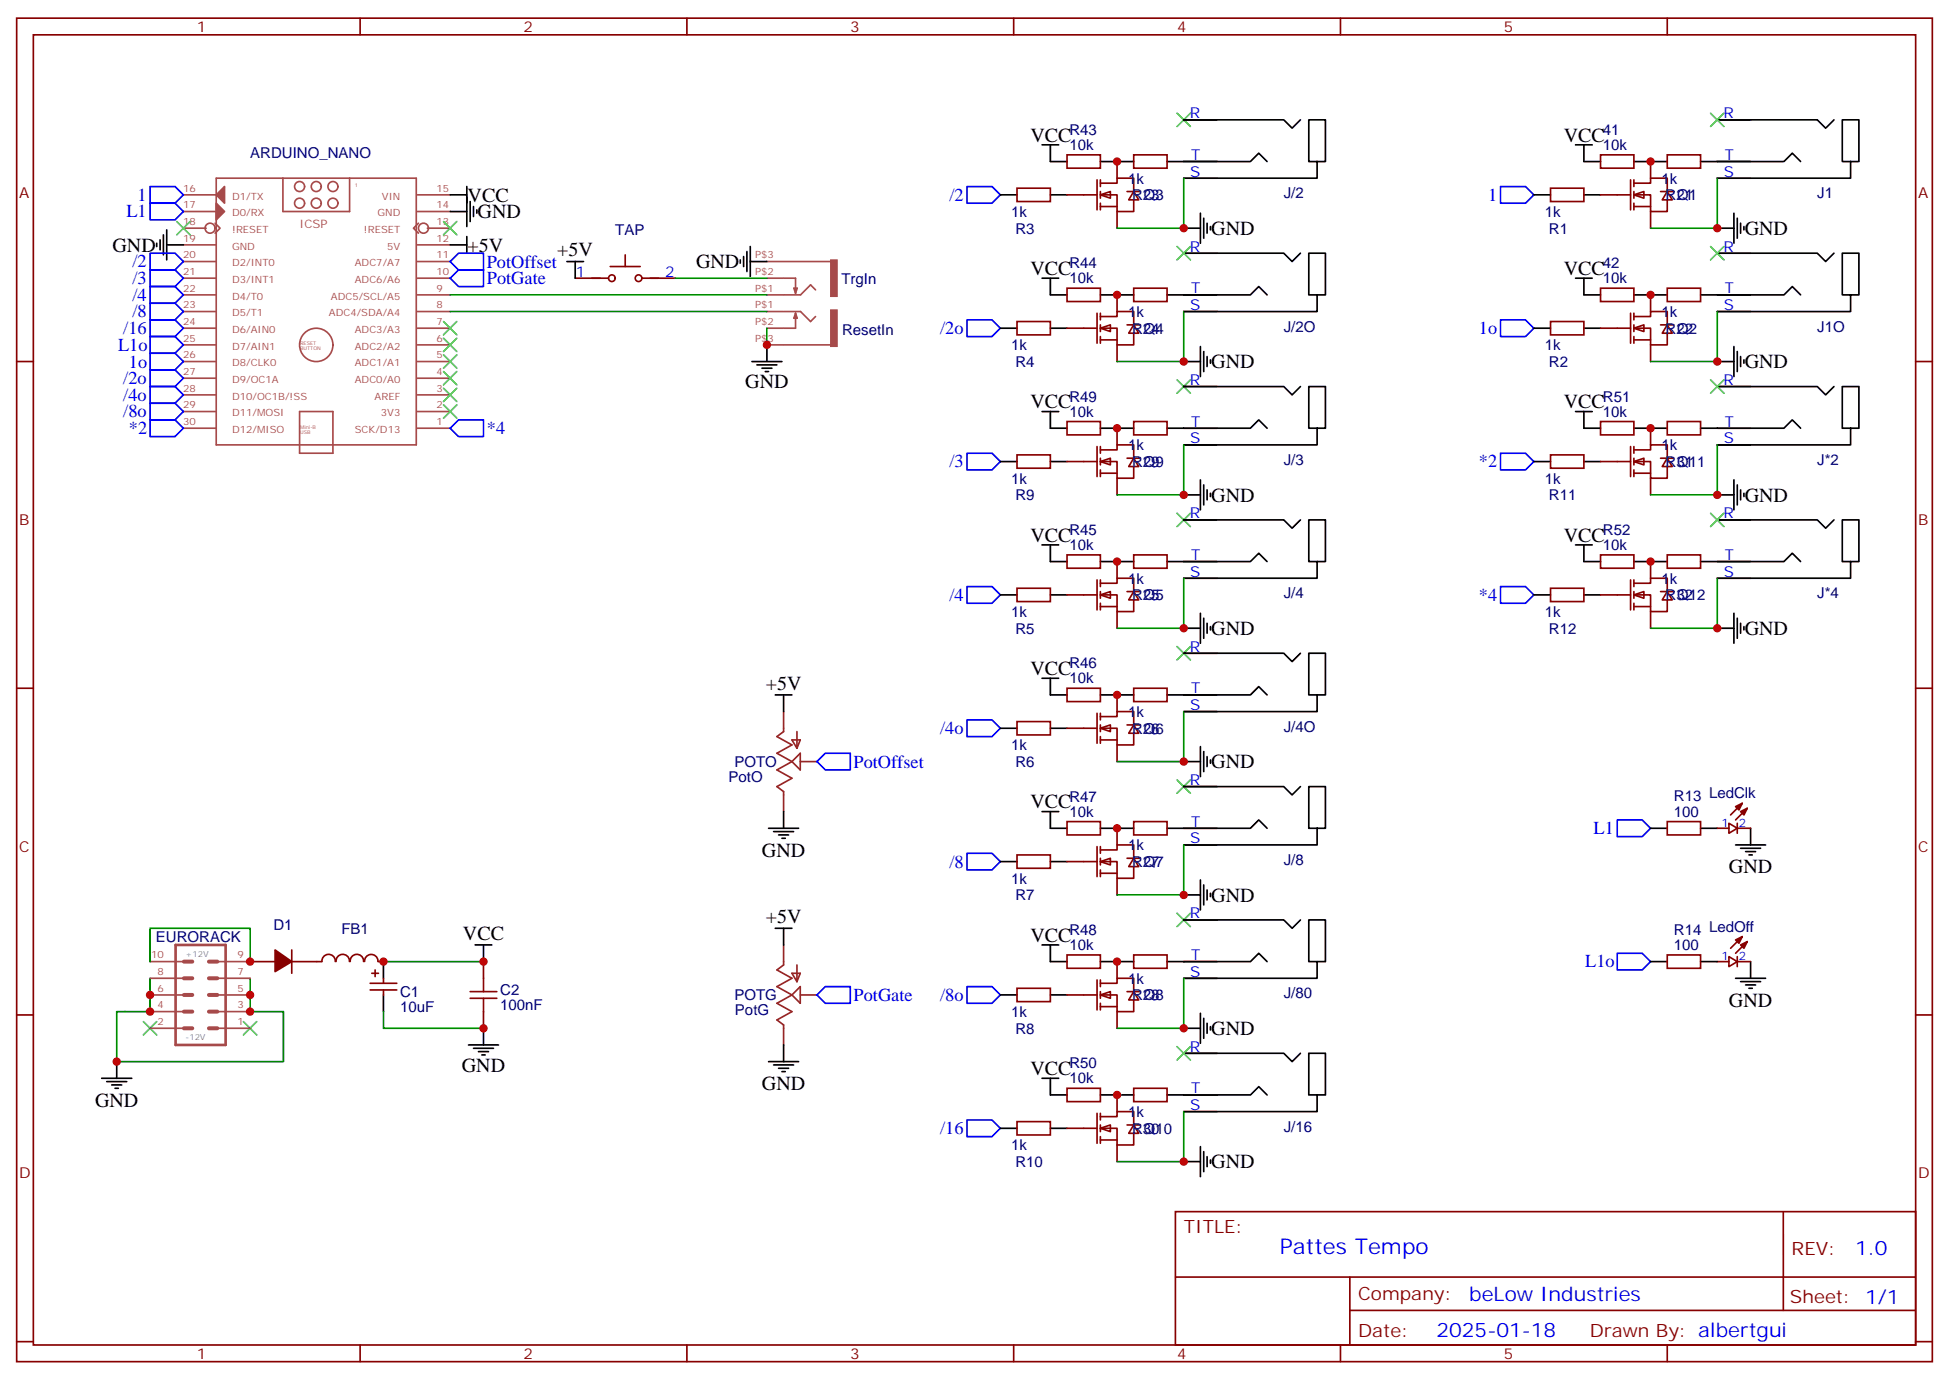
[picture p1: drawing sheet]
<svg xmlns="http://www.w3.org/2000/svg" width="412mm" height="292mm" viewBox="0 0 412 292" stroke-linecap="round" stroke-linejoin="round" font-family="sans-serif">
<g fill="none" stroke="#870000" stroke-width=".35">
<path d="M3.5 3.8h405.4v284.4h-405.4zM7.1 7.4h398.2v277.3h-398.2zM76.2 3.8v3.6M145.3 3.8v3.6M214.5 3.8v3.6M283.6 3.8v3.6M352.8 3.8v3.6M215.2 39.8h7v2.9h-7zM250.5 37.7h7M250.5 25.4h7M250.5 34.2h7M328.1 39.8h7v2.9h-7z"/>
<path d="M363.4 37.7h7M363.4 25.4h7M363.4 34.2h7M121.7 58.9h7.1M129.1 56.4h6.4M132.3 53.9v2.5M135.8 58.9h7.1M250.5 53.6h7M363.4 53.6h7M3.5 76.5h3.6M215.2 68.1h7v2.8h-7zM250.5 65.9h7"/>
<path d="M250.5 62.4h7M328.1 68.1h7v2.8h-7zM363.4 65.9h7M363.4 62.4h7M405.3 76.5h3.6M215.2 96.3h7v2.8h-7zM250.5 94.2h7M250.5 81.8h7M250.5 90.6h7M328.1 96.3h7v2.8h-7zM363.4 94.2h7M363.4 81.8h7"/>
<path d="M363.4 90.6h7M250.5 110h7M250.5 118.9h7M363.4 110h7M363.4 118.9h7M215.2 124.5h7v2.8h-7zM250.5 122.4h7M250.5 138.3h7M328.1 124.5h7v2.8h-7zM363.4 122.4h7M3.5 145.7h3.6M215.2 152.7h7v2.8h-7z"/>
<path d="M250.5 150.6h7M250.5 147.1h7M405.3 145.7h3.6M250.5 178.8h7M250.5 166.5h7M250.5 175.3h7M215.2 180.9h7v2.9h-7zM250.5 194.7h7M3.5 214.8h3.6M52.9 203.5h5.3M61.7 203.5h6.4M61.7 201v5"/>
<path d="M68.1 203.5a1.41 1.41 0 0 1 1.4-1.5 1.41 1.41 0 0 1 1.4 1.5M71.1 203.5a1.41 1.41 0 0 1 1.4-1.5 1.41 1.41 0 0 1 1.4 1.5M74.1 203.5a1.41 1.41 0 0 1 1.4-1.5 1.41 1.41 0 0 1 1.4 1.5M77.2 203.5a1.41 1.41 0 0 1 1.4-1.5 1.41 1.41 0 0 1 1.4 1.5M78.3 208.1h5.7M78.3 209.5h5.7M78.7 206h1.4M79.4 205.3v1.4M80.1 203.5h1M81.1 207v1.1M81.1 209.5v1.1M102.3 203.5v3.5"/>
<path d="M102.3 214.1v3.5M215.2 209.2h7v2.8h-7zM250.5 207h7M250.5 203.5h7M405.3 214.8h3.6M215.2 237.4h7v2.8h-7zM250.5 235.3h7M250.5 222.9h7M250.5 231.7h7M248.7 256.4h156.6v28.3h-156.6zM377.3 256.5v20.8M248.7 270.3h156.5"/>
<path d="M285.6 277.3h119.6M285.6 270.3v14.1M3.5 284h3.6M76.2 284.7v3.5M145.3 284.7v3.5M214.5 284.7v3.5M283.6 284.7v3.5M352.8 284.7v3.5M405.3 284h3.6"/>
<circle cx="129.5" cy="58.9" r=".71"/>
<circle cx="135.1" cy="58.9" r=".71"/>
</g>
<g fill="none" stroke="#a64a4a" stroke-width=".35">
<path d="M45.8 37.7h42.3v56.5h-42.3zM59.9 37.7v7.1h14.1v-7.1M38.8 44.8h6.9M38.8 48.3h4.8M38.8 51.8h6.9M38.8 58.9h6.9M38.8 55.4h6.9M38.8 41.2h6.9M45.5 47.2l1.1 1.1-1.1 1.1M88.3 44.8h6.9M88.3 51.8h6.9M88.3 58.9h6.9"/>
<path d="M88.3 55.4h6.9M88.3 41.2h6.9M88.5 47.2l-1 1.1 1 1.1M90.4 48.3h4.8M162.3 58.9h3.4M162.3 55.4h3.4M165.9 58.9h2.4v3.2M165.9 55.4h9.8M38.8 76.5h6.9M38.8 73h6.9M38.8 69.5h6.9M38.8 65.9h6.9"/>
<path d="M38.8 62.4h6.9M88.3 76.5h6.9M88.3 73h6.9M88.3 69.5h6.9M88.3 65.9h6.9M88.3 62.4h6.9M162.3 73h3.4M162.3 69.5h3.4M162.3 65.9h3.4M162.3 62.4h3.4M165.9 73h9.8M165.9 65.9h3.5l2.1 2.2 1.1-1.1"/>
<path d="M168 61h.7l-.4 1.1zM168.3 66.3v3.2h-2.4M168.3 66.3l.4 1h-.7zM172.6 61.3l-1.1-1-2.1 2.1h-3.5M38.8 87.1h6.9M38.8 80h6.9M38.8 83.6h6.9M38.8 90.6h6.9M63.4 87.1h7v8.8h-7zM88.3 87.1h6.9M88.3 80h6.9M88.3 83.6h6.9"/>
<path d="M88.3 90.6h6.9M31.7 217.6h7M31.7 214.1h7M31.7 210.6h7M31.7 207h7M31.7 203.5h7M46 217.6h6.9M46 214.1h6.9M46 210.6h6.9M46 207h6.9M46 203.5h6.9"/>
<circle cx="63.4" cy="39.5" r="1.06"/>
<circle cx="66.9" cy="39.5" r="1.06"/>
<circle cx="70.4" cy="39.5" r="1.06"/>
<circle cx="44.4" cy="48.3" r="1.06"/>
<circle cx="63.4" cy="43" r="1.06"/>
<circle cx="66.9" cy="43" r="1.06"/>
<circle cx="70.4" cy="43" r="1.06"/>
<circle cx="89.6" cy="48.3" r="1.06"/>
<circle cx="66.9" cy="73" r="3.5"/>
</g>
<g fill="#a64a4a" stroke="#a64a4a" stroke-width=".35">
<path d="M47.5 39.5v3.5l-1.7-1.8z"/>
<path d="M45.8 43l1.7 1.8-1.7 1.7z"/>
</g>
<g fill="none" stroke="#000" stroke-width=".35">
<path d="M98.8 39.5v8.4M250.5 34.2h14.1l1.7-1.8 1.8 1.8M250.5 25.4h21.1l1.8 1.7 1.8-1.7M278.7 34.2h1.8v-8.8h-3.6v8.8h1.8v3.5h-28.2M363.4 34.2h14.1l1.7-1.8 1.8 1.8M363.4 25.4h21.1l1.8 1.7 1.8-1.7M391.6 34.2h1.7v-8.8h-3.5v8.8h1.8v3.5h-28.2M33.2 51.5v.7M33.9 50.8v2.1M34.6 49.7v4.2M35.3 51.8h3.5M35.3 48.6v6.4"/>
<path d="M95.2 51.8h3.6M95.2 44.8h3.6M95.2 41.2h3.6M98.8 50.1v3.5M99.5 42.7v4.2M100.2 43.7v2.1M100.9 44.4v.7M119.9 55.4h3.6M121.7 55.4v3.5M156.6 55v.7M157.3 54.3v2.1M158 53.2v4.3"/>
<path d="M158.7 55.4h3.6M158.7 52.2v6.3M211.7 41.2h3.5M222.2 41.2h3.6M250.5 53.6h21.1l1.8 1.8 1.8-1.8M250.5 48.3h3.5M254 45.1v6.4M254.7 46.2v4.2M255.4 47.2v2.2M256.1 47.9v.7M324.6 41.2h3.5M335.1 41.2h3.6"/>
<path d="M363.4 53.6h21.1l1.8 1.8 1.8-1.8M363.4 48.3h3.5M366.9 45.1v6.4M367.6 46.2v4.2M368.3 47.2v2.2M369 47.9v.7M159.1 76.5h6.4M160.2 77.2h4.2M161.2 77.9h2.1M161.9 78.6h.7M162.3 73v3.5M211.7 69.5h3.5"/>
<path d="M222.2 69.5h3.6M250.5 62.4h14.1l1.7-1.8 1.8 1.8M250.5 76.5h3.5M254 73.3v6.4M254.7 74.4v4.2M255.4 75.5v2.1M256.1 76.2v.7M278.7 62.4h1.8v-8.8h-3.6v8.8h1.8v3.5h-28.2M324.6 69.5h3.5M335.1 69.5h3.6M363.4 62.4h14.1l1.7-1.8 1.8 1.8M363.4 76.5h3.5"/>
<path d="M366.9 73.3v6.4M367.6 74.4v4.2M368.3 75.5v2.1M369 76.2v.7M391.6 62.4h1.7v-8.8h-3.5v8.8h1.8v3.5h-28.2M211.7 97.7h3.5M222.2 97.7h3.6M250.5 90.6h14.1l1.7-1.7 1.8 1.7M250.5 81.8h21.1l1.8 1.8 1.8-1.8M278.7 90.6h1.8v-8.8h-3.6v8.8h1.8v3.6h-28.2M324.6 97.7h3.5M335.1 97.7h3.6"/>
<path d="M363.4 90.6h14.1l1.7-1.7 1.8 1.7M363.4 81.8h21.1l1.8 1.8 1.8-1.8M391.6 90.6h1.7v-8.8h-3.5v8.8h1.8v3.6h-28.2M250.5 118.9h14.1l1.7-1.8 1.8 1.8M250.5 110h21.1l1.8 1.8 1.8-1.8M250.5 104.7h3.5M254 101.6v6.3M254.7 102.6v4.3M255.4 103.7v2.1M256.1 104.4v.7M278.7 118.9h1.8v-8.9h-3.6v8.9h1.8v3.5h-28.2M363.4 118.9h14.1l1.7-1.8 1.8 1.8"/>
<path d="M363.4 110h21.1l1.8 1.8 1.8-1.8M363.4 104.7h3.5M366.9 101.6v6.3M367.6 102.6v4.3M368.3 103.7v2.1M369 104.4v.7M391.6 118.9h1.7v-8.9h-3.5v8.9h1.8v3.5h-28.2M211.7 125.9h3.5M222.2 125.9h3.6M250.5 138.3h21.1l1.8 1.7 1.8-1.7M250.5 133h3.5M254 129.8v6.3"/>
<path d="M254.7 130.8v4.3M255.4 131.9v2.1M256.1 132.6v.7M324.6 125.9h3.5M335.1 125.9h3.6M363.4 133h3.5M366.9 129.8v6.3M367.6 130.8v4.3M368.3 131.9v2.1M369 132.6v.7M164 147.1h3.6M165.8 147.1v3.5"/>
<path d="M211.7 154.1h3.5M222.2 154.1h3.6M250.5 147.1h14.1l1.7-1.8 1.8 1.8M254 158v6.4M254.7 159.1v4.2M278.7 147.1h1.8v-8.8h-3.6v8.8h1.8v3.5h-28.2M162.6 175.3h6.4M163.7 176h4.2M164.7 176.7h2.2M165.5 177.4h.7M165.8 171.8v3.5M250.5 175.3h14.1l1.7-1.8 1.8 1.8"/>
<path d="M250.5 166.5h21.1l1.8 1.7 1.8-1.7M250.5 161.2h3.5M255.4 160.1v2.1M256.1 160.8v.7M278.7 175.3h1.8v-8.8h-3.6v8.8h1.8v3.5h-28.2M367.2 178.8h6.4M368.3 179.5h4.2M370.4 175.3v3.5M100.5 200h3.6M102.3 200v3.5M164 196.5h3.6M165.8 196.5v3.5"/>
<path d="M211.7 182.4h3.5M222.2 182.4h3.6M250.5 194.7h21.1l1.8 1.8 1.8-1.8M250.5 189.4h3.5M254 186.2v6.4M254.7 187.3v4.2M255.4 188.3v2.2M256.1 189.1v.7M369.4 180.2h2.1M370.1 180.9h.7M81.1 203.5v3.5M81.1 210.6v3.5"/>
<path d="M102.3 217.6v3.6M211.7 210.6h3.5M222.2 210.6h3.6M250.5 203.5h14.1l1.7-1.7 1.8 1.7M278.7 203.5h1.8v-8.8h-3.6v8.8h1.8v3.5h-28.2M367.2 207h6.4M368.3 207.8h4.2M369.4 208.5h2.1M370.1 209.2h.7M370.4 203.5v3.5M21.5 228.2h6.4M22.6 228.9h4.2"/>
<path d="M23.6 229.6h2.2M24.3 230.3h.7M24.7 224.7v3.5M99.1 221.2h6.4M100.2 221.9h4.2M101.2 222.6h2.2M102 223.3h.7M162.6 224.7h6.4M163.7 225.4h4.2M164.7 226.1h2.2M165.5 226.8h.7M165.8 221.2v3.5"/>
<path d="M211.7 238.8h3.5M222.2 238.8h3.6M250.5 231.7h14.1l1.7-1.7 1.8 1.7M250.5 222.9h21.1l1.8 1.8 1.8-1.8M278.7 231.7h1.8v-8.8h-3.6v8.8h1.8v3.6h-28.2M250.5 245.9h3.5M254 242.7v6.3M254.7 243.7v4.3M255.4 244.8v2.1M256.1 245.5v.7"/>
</g>
<g fill="#a64a4a" stroke="#a64a4a" stroke-width=".21">
<path d="M175.7 55h1.5v7.8h-1.5z"/>
<path d="M175.7 65.6h1.5v7.7h-1.5z"/>
</g>
<g fill="none" stroke="#3c3" stroke-width=".35">
<path d="M249.1 24l2.8 2.8M251.9 24l-2.8 2.8M37.4 46.9l2.8 2.8M40.2 46.9l-2.8 2.8M93.8 46.9l2.9 2.8M96.7 46.9l-2.9 2.8M93.8 68.1l2.9 2.8M93.8 71.6l2.9 2.8M93.8 75.1l2.9 2.8M93.8 78.6l2.9 2.9M96.7 68.1l-2.9 2.8M96.7 71.6l-2.9 2.8"/>
<path d="M96.7 75.1l-2.9 2.8M96.7 78.6l-2.9 2.9M93.8 85.7l2.9 2.8M93.8 82.2l2.9 2.8M96.7 85.7l-2.9 2.8M96.7 82.2l-2.9 2.8M249.1 80.4l2.8 2.8M251.9 80.4l-2.8 2.8M249.1 108.6l2.8 2.8M251.9 108.6l-2.8 2.8M249.1 136.8l2.8 2.9M251.9 136.8l-2.8 2.9"/>
<path d="M249.1 165.1l2.8 2.8M251.9 165.1l-2.8 2.8M249.1 193.3l2.8 2.8M251.9 193.3l-2.8 2.8M30.3 216.2l2.9 2.8M33.2 216.2l-2.9 2.8M51.5 216.2l2.8 2.8M54.3 216.2l-2.8 2.8"/>
</g>
<path d="M142.9 58.9h19.4M95.2 62.4h67.1M95.2 65.9h67.1M162.3 69.5v3.5M31.7 207v7.1h-7v10.6h35.3v-10.6h-7.1v-7.1M31.7 203.5v-7h21.2v7M81.1 214.1v3.5h21.2M81.1 203.5h21.2" fill="none" stroke="#008700" stroke-width=".35"/>
<g fill="none" stroke="#00f" stroke-width=".35">
<path d="M31.7 39.5h5.3l1.8 1.7-1.8 1.8h-5.3zM204.6 39.5h5.3l1.8 1.7-1.8 1.8h-5.3zM317.5 39.5h5.3l1.8 1.7-1.8 1.8h-5.3zM31.7 53.6h5.3l1.8 1.8-1.8 1.7h-5.3zM31.7 57.1h5.3l1.8 1.8-1.8 1.7h-5.3zM31.7 43h5.3l1.8 1.8-1.8 1.7h-5.3zM95.2 58.9l1.8-1.8h5.3v3.5h-5.3zM95.2 55.4l1.8-1.8h5.3v3.5h-5.3zM31.7 60.6h5.3l1.8 1.8-1.8 1.8h-5.3zM31.7 64.2h5.3l1.8 1.7-1.8 1.8h-5.3zM31.7 67.7h5.3l1.8 1.8-1.8 1.7h-5.3zM31.7 78.3h5.3l1.8 1.7-1.8 1.8h-5.3z"/>
<path d="M31.7 74.8h5.3l1.8 1.7-1.8 1.8h-5.3zM31.7 71.2h5.3l1.8 1.8-1.8 1.8h-5.3zM204.6 67.7h5.3l1.8 1.8-1.8 1.7h-5.3zM317.5 67.7h5.3l1.8 1.8-1.8 1.7h-5.3zM31.7 88.9h5.3l1.8 1.7-1.8 1.8h-5.3zM31.7 81.8h5.3l1.8 1.8-1.8 1.7h-5.3zM31.7 85.3h5.3l1.8 1.8-1.8 1.8h-5.3zM95.2 90.6l1.8-1.7h5.3v3.5h-5.3zM204.6 95.9h5.3l1.8 1.8-1.8 1.7h-5.3zM317.5 95.9h5.3l1.8 1.8-1.8 1.7h-5.3zM204.6 124.1h5.3l1.8 1.8-1.8 1.8h-5.3zM317.5 124.1h5.3l1.8 1.8-1.8 1.8h-5.3z"/>
<path d="M204.6 152.4h5.3l1.8 1.7-1.8 1.8h-5.3zM172.9 161.2l1.7-1.8h5.3v3.5h-5.3zM342.2 173.5h5.3l1.7 1.8-1.7 1.8h-5.3zM204.6 180.6h5.3l1.8 1.8-1.8 1.7h-5.3zM172.9 210.6l1.7-1.8h5.3v3.5h-5.3zM204.6 208.8h5.3l1.8 1.8-1.8 1.7h-5.3zM342.2 201.8h5.3l1.7 1.7-1.7 1.8h-5.3zM204.6 237h5.3l1.8 1.8-1.8 1.8h-5.3z"/>
</g>
<path d="M165.8 150.6v4.2l-1.4 1.1 3.2 1.8-3.2 1.7 3.2 1.8M167.6 156.6h1.7l-.7 1.8zM168.6 154.8v3.6M169.3 159.4v3.5l-1.7-1.7zM167.6 161.2l-3.2 1.7 3.2 1.8-3.2 1.8 1.4 1v4.3M169.3 161.2h3.6M165.8 200v4.2l-1.4 1.1 3.2 1.7-3.2 1.8 3.2 1.8M167.6 210.6l-3.2 1.7 3.2 1.8-3.2 1.8 1.4 1v4.3M167.6 210.6l1.7-1.8v3.5zM167.6 206h1.7l-.7 1.8zM168.6 204.2v3.6M169.3 210.6h3.6" fill="none" stroke="#8c2424" stroke-width=".35"/>
<path d="M37.2 200h10.5v21.2h-10.5z" fill="none" stroke="#a64a4a" stroke-width=".56"/>
<path d="M38.9 203.5h1.8M38.9 207h1.8M38.9 210.6h1.8M38.9 214.1h1.8M38.9 217.6h1.8M44.2 203.5h1.8M44.2 207h1.8M44.2 210.6h1.8M44.2 214.1h1.8M44.2 217.6h1.8" fill="none" stroke="#a64a4a" stroke-width=".85"/>
<path d="M58.2 201l3.5 2.5-3.5 2.1z" fill="#870000" stroke="#870000" stroke-width=".35"/>
<path d="M99.5 211.3h5.6M99.5 209.9h5.6M102.3 207v2.9M102.3 211.3v2.8" fill="none" stroke="#a10000" stroke-width=".35"/>
<g fill="#fff" stroke="#870000" stroke-width=".35">
<path d="M345.7 41.2l2.1-.7v1.4z"/>
<path d="M352.8 40.5l1 1.8h-2.1z"/>
</g>
<path d="M345 38.1v6.3M345.7 38.8h3.5v-1.1h3.6v2.8M345.7 38.1v1.4M349.2 34.2v3.5M338.7 41.2h6.3M345.7 41.2h3.5v3.6h3.6v-2.5M345.7 43.7h3.5M345.7 40.5v1.4M345.7 43v1.4M349.2 44.8v3.5M351.4 40.5h2.8" fill="none" stroke="#870000" stroke-width=".35"/>
<g fill="#fff" stroke="#870000" stroke-width=".35">
<path d="M345.7 69.5l2.1-.7v1.4z"/>
<path d="M352.8 68.8l1 1.7h-2.1z"/>
</g>
<path d="M338.7 69.5h6.3M345 66.3v6.3M345.7 67h3.5v-1.1h3.6v2.9M345.7 69.5h3.5v3.5h3.6v-2.5M345.7 71.9h3.5M345.7 66.3v1.4M345.7 68.8v1.4M345.7 71.2v1.4M349.2 62.4v3.5M349.2 73v3.5M351.4 68.8h2.8" fill="none" stroke="#870000" stroke-width=".35"/>
<g fill="#fff" stroke="#870000" stroke-width=".35">
<path d="M232.8 41.2l2.1-.7v1.4z"/>
<path d="M239.9 40.5l1 1.8h-2.1z"/>
</g>
<path d="M232.1 38.1v6.3M232.8 38.8h3.6v-1.1h3.5v2.8M232.8 38.1v1.4M236.4 34.2v3.5M225.8 41.2h6.3M232.8 41.2h3.6v3.6h3.5v-2.5M232.8 43.7h3.6M232.8 40.5v1.4M232.8 43v1.4M236.4 44.8v3.5M238.5 40.5h2.8" fill="none" stroke="#870000" stroke-width=".35"/>
<g fill="#fff" stroke="#870000" stroke-width=".35">
<path d="M232.8 69.5l2.1-.7v1.4z"/>
<path d="M239.9 68.8l1 1.7h-2.1z"/>
</g>
<path d="M225.8 69.5h6.3M232.1 66.3v6.3M232.8 67h3.6v-1.1h3.5v2.9M232.8 69.5h3.6v3.5h3.5v-2.5M232.8 71.9h3.6M232.8 66.3v1.4M232.8 68.8v1.4M232.8 71.2v1.4M236.4 62.4v3.5M236.4 73v3.5M238.5 68.8h2.8" fill="none" stroke="#870000" stroke-width=".35"/>
<g fill="#fff" stroke="#870000" stroke-width=".35">
<path d="M232.8 125.9l2.1-.7v1.4z"/>
<path d="M239.9 125.2l1 1.8h-2.1z"/>
</g>
<path d="M236.4 118.9v3.5M225.8 125.9h6.3M232.1 122.7v6.4M232.8 123.4h3.6v-1h3.5v2.8M232.8 125.9h3.6v3.5h3.5v-2.4M232.8 128.4h3.6M232.8 122.7v1.4M232.8 125.2v1.4M232.8 127.7v1.4M236.4 129.4v3.6M238.5 125.2h2.8" fill="none" stroke="#870000" stroke-width=".35"/>
<g fill="#fff" stroke="#870000" stroke-width=".35">
<path d="M232.8 154.1l2.1-.7v1.4z"/>
<path d="M239.9 153.4l1 1.8h-2.1z"/>
</g>
<path d="M225.8 154.1h6.3M232.1 151v6.3M232.8 151.7h3.6v-1.1h3.5v2.8M232.8 154.1h3.6v3.6h3.5v-2.5M232.8 156.6h3.6M232.8 151v1.4M232.8 153.4v1.4M232.8 155.9v1.4M236.4 147.1v3.5M236.4 157.7v3.5M238.5 153.4h2.8" fill="none" stroke="#870000" stroke-width=".35"/>
<g fill="#fff" stroke="#870000" stroke-width=".35">
<path d="M232.8 182.4l2.1-.8v1.5z"/>
<path d="M239.9 181.6l1 1.8h-2.1z"/>
</g>
<path d="M232.1 179.2v6.3M232.8 179.9h3.6v-1.1h3.5v2.8M232.8 179.2v1.4M236.4 175.3v3.5M225.8 182.4h6.3M232.8 182.4h3.6v3.5h3.5v-2.5M232.8 184.8h3.6M232.8 181.6v1.5M232.8 184.1v1.4M236.4 185.9v3.5M238.5 181.6h2.8" fill="none" stroke="#870000" stroke-width=".35"/>
<g fill="#fff" stroke="#870000" stroke-width=".35">
<path d="M232.8 210.6l2.1-.7v1.4z"/>
<path d="M239.9 209.9l1 1.7h-2.1z"/>
</g>
<path d="M225.8 210.6h6.3M232.1 207.4v6.3M232.8 208.1h3.6v-1.1h3.5v2.9M232.8 210.6h3.6v3.5h3.5v-2.5M232.8 213h3.6M232.8 207.4v1.4M232.8 209.9v1.4M232.8 212.3v1.4M236.4 203.5v3.5M236.4 214.1v3.5M238.5 209.9h2.8" fill="none" stroke="#870000" stroke-width=".35"/>
<g fill="#fff" stroke="#870000" stroke-width=".35">
<path d="M232.8 97.7l2.1-.7v1.4z"/>
<path d="M239.9 97l1 1.7h-2.1z"/>
</g>
<path d="M225.8 97.7h6.3M232.1 94.5v6.4M232.8 95.2h3.6v-1h3.5v2.8M232.8 97.7h3.6v3.5h3.5v-2.5M232.8 94.5v1.4M232.8 97v1.4M232.8 99.4v1.5M236.4 90.6v3.6M238.5 97h2.8M232.8 100.2h3.6M236.4 101.2v3.5" fill="none" stroke="#870000" stroke-width=".35"/>
<g fill="#fff" stroke="#870000" stroke-width=".35">
<path d="M232.8 238.8l2.1-.7v1.4z"/>
<path d="M239.9 238.1l1 1.8h-2.1z"/>
</g>
<path d="M225.8 238.8h6.3M232.1 235.6v6.4M232.8 236.3h3.6v-1h3.5v2.8M232.8 238.8h3.6v3.5h3.5v-2.4M232.8 235.6v1.4M232.8 238.1v1.4M236.4 231.7v3.6M238.5 238.1h2.8M232.8 241.3h3.6M232.8 240.6v1.4M236.4 242.3v3.6" fill="none" stroke="#870000" stroke-width=".35"/>
<g fill="#fff" stroke="#870000" stroke-width=".35">
<path d="M345.7 97.7l2.1-.7v1.4z"/>
<path d="M352.8 97l1 1.7h-2.1z"/>
</g>
<path d="M338.7 97.7h6.3M345 94.5v6.4M345.7 95.2h3.5v-1h3.6v2.8M345.7 97.7h3.5v3.5h3.6v-2.5M345.7 94.5v1.4M345.7 97v1.4M345.7 99.4v1.5M349.2 90.6v3.6M351.4 97h2.8M345.7 100.2h3.5M349.2 101.2v3.5" fill="none" stroke="#870000" stroke-width=".35"/>
<g fill="#fff" stroke="#870000" stroke-width=".35">
<path d="M345.7 125.9l2.1-.7v1.4z"/>
<path d="M352.8 125.2l1 1.8h-2.1z"/>
</g>
<g fill="none" stroke="#870000" stroke-width=".35">
<path d="M225.8 32.8h7v2.8h-7zM239.9 32.8h7v2.8h-7zM338.7 32.8h7v2.8h-7zM352.8 32.8h7v2.8h-7zM225.8 61h7v2.8h-7zM239.9 61h7v2.8h-7zM338.7 61h7v2.8h-7zM352.8 61h7v2.8h-7zM225.8 89.2h7v2.8h-7zM239.9 89.2h7v2.8h-7zM338.7 89.2h7v2.8h-7zM352.8 89.2h7v2.8h-7z"/>
<path d="M225.8 117.4h7v2.9h-7zM239.9 117.4h7v2.9h-7zM338.7 117.4h7v2.9h-7zM349.2 118.9v3.5M352.8 117.4h7v2.9h-7zM338.7 125.9h6.3M345 122.7v6.4M345.7 123.4h3.5v-1h3.6v2.8M345.7 125.9h3.5v3.5h3.6v-2.4M345.7 128.4h3.5M345.7 122.7v1.4M345.7 125.2v1.4"/>
<path d="M345.7 127.7v1.4M349.2 129.4v3.6M351.4 125.2h2.8M225.8 145.7h7v2.8h-7zM239.9 145.7h7v2.8h-7zM225.8 173.9h7v2.8h-7zM239.9 173.9h7v2.8h-7zM352.8 173.9h7v2.8h-7zM363.4 175.3h2.4M365.8 174.2l1.8 1.1-1.8 1.1zM367.6 174.2v2.2M367.6 175.3h2.8"/>
<path d="M368.7 170l-2.5 2.5M369.7 171.1l-2.5 2.4M368.7 198.2l-2.5 2.5M369.7 199.3l-2.5 2.5M225.8 202.1h7v2.8h-7zM239.9 202.1h7v2.8h-7zM352.8 202.1h7v2.8h-7zM363.4 203.5h2.4M365.8 202.5l1.8 1-1.8 1.1zM367.6 203.5h2.8M367.6 202.5v2.1M225.8 230.3h7v2.9h-7z"/>
<path d="M239.9 230.3h7v2.9h-7z"/>
</g>
<g fill="none" stroke="#000" stroke-width=".35">
<path d="M220.5 30.7h3.5M222.2 30.7v3.5h3.6M232.8 34.2h7.1M246.9 34.2h3.6M333.4 30.7h3.5M335.1 30.7v3.5h3.6M345.7 34.2h7.1M359.8 34.2h3.6M220.5 58.9h3.5M222.2 58.9v3.5h3.6M333.4 58.9h3.5M335.1 58.9v3.5h3.6"/>
<path d="M232.8 62.4h7.1M246.9 62.4h3.6M345.7 62.4h7.1M359.8 62.4h3.6M220.5 87.1h3.5M222.2 87.1v3.5h3.6M232.8 90.6h7.1M246.9 90.6h3.6M333.4 87.1h3.5M335.1 87.1v3.5h3.6M345.7 90.6h7.1M359.8 90.6h3.6"/>
<path d="M220.5 115.3h3.5M222.2 115.3v3.6h3.6M232.8 118.9h7.1M246.9 118.9h3.6M333.4 115.3h3.5M335.1 115.3v3.6h3.6M345.7 118.9h7.1M359.8 118.9h3.6M220.5 143.5h3.5M222.2 143.5v3.6h3.6M232.8 147.1h7.1M246.9 147.1h3.6"/>
<path d="M220.5 171.8h3.5M222.2 171.8v3.5h3.6M232.8 175.3h7.1M246.9 175.3h3.6M349.2 175.3h3.6M359.8 175.3h3.6M220.5 200h3.5M222.2 200v3.5h3.6M232.8 203.5h7.1M246.9 203.5h3.6M250.5 217.6h3.5M254 214.5v6.3"/>
<path d="M254.7 215.5v4.2M255.4 216.6v2.1M256.1 217.3v.7M349.2 203.5h3.6M359.8 203.5h3.6M220.5 228.2h3.5M222.2 228.2v3.5h3.6M232.8 231.7h7.1M246.9 231.7h3.6"/>
</g>
<path d="M361.9 24l2.9 2.8M364.8 24l-2.9 2.8M249.1 52.2l2.8 2.8M251.9 52.2l-2.8 2.8M361.9 52.2l2.9 2.8M364.8 52.2l-2.9 2.8M361.9 80.4l2.9 2.8M364.8 80.4l-2.9 2.8M361.9 108.6l2.9 2.8M364.8 108.6l-2.9 2.8M249.1 221.5l2.8 2.8M251.9 221.5l-2.8 2.8" fill="none" stroke="#3c3" stroke-width=".35"/>
<path d="M250.5 37.7v10.6h-14.1M363.4 37.7v10.6h-14.2M250.5 65.9v10.6h-14.1M363.4 65.9v10.6h-14.2M250.5 94.2v10.5h-14.1M363.4 94.2v10.5h-14.2M250.5 122.4v10.6h-14.1M363.4 122.4v10.6h-14.2M250.5 150.6v10.6h-14.1M250.5 178.8v10.6h-14.1M250.5 207v10.6h-14.1M250.5 235.3v10.6h-14.1" fill="none" stroke="#008700" stroke-width=".35"/>
<g fill="#870000" stroke="#870000" stroke-width=".35">
<path d="M368.3 200l1.4-.7-.7 1.4z"/>
<path d="M367.2 198.9l1.5-.7-.8 1.4z"/>
<path d="M368.3 171.8l1.4-.7-.7 1.4z"/>
<path d="M367.2 170.7l1.5-.7-.8 1.4z"/>
</g>
<g fill="#c00">
<circle cx="162.3" cy="73" r=".88"/>
<circle cx="31.8" cy="214.1" r=".88"/>
<circle cx="31.8" cy="210.6" r=".88"/>
<circle cx="52.9" cy="214.1" r=".88"/>
<circle cx="52.9" cy="210.6" r=".88"/>
<circle cx="24.7" cy="224.7" r=".88"/>
<circle cx="102.3" cy="217.6" r=".88"/>
<circle cx="102.3" cy="203.5" r=".88"/>
<circle cx="52.9" cy="203.5" r=".88"/>
<circle cx="81.1" cy="203.5" r=".88"/>
<circle cx="236.4" cy="62.4" r=".88"/>
<circle cx="236.4" cy="34.2" r=".88"/>
<circle cx="236.4" cy="90.6" r=".88"/>
<circle cx="236.4" cy="118.9" r=".88"/>
<circle cx="236.4" cy="147.1" r=".88"/>
<circle cx="236.4" cy="175.3" r=".88"/>
<circle cx="236.4" cy="203.5" r=".88"/>
<circle cx="236.4" cy="231.7" r=".88"/>
<circle cx="349.3" cy="62.4" r=".88"/>
<circle cx="349.3" cy="90.6" r=".88"/>
<circle cx="349.3" cy="118.9" r=".88"/>
<circle cx="250.5" cy="48.3" r=".88"/>
<circle cx="250.5" cy="76.5" r=".88"/>
<circle cx="250.5" cy="104.7" r=".88"/>
<circle cx="250.5" cy="133" r=".88"/>
<circle cx="250.5" cy="161.2" r=".88"/>
<circle cx="250.5" cy="189.4" r=".88"/>
<circle cx="250.5" cy="217.6" r=".88"/>
<circle cx="250.5" cy="245.9" r=".88"/>
<circle cx="363.4" cy="48.3" r=".88"/>
<circle cx="363.4" cy="76.5" r=".88"/>
<circle cx="363.4" cy="104.7" r=".88"/>
<circle cx="363.4" cy="133" r=".88"/>
<circle cx="349.3" cy="34.2" r=".88"/>
</g>
<text font-size="4.6" fill="#00f" x="270.8" y="265.5">Pattes Tempo</text>
<g font-size="4.2">
<text x="218" y="30">VCC</text>
<text x="330.9" y="30">VCC</text>
<text x="99" y="42.7">VCC</text>
<text x="101.1" y="46.2">GND</text>
<text x="23.8" y="53.2">GND</text>
<text x="99" y="53.2">+5V</text>
<text x="256.3" y="49.7">GND</text>
<text x="369.2" y="49.7">GND</text>
<text x="117.9" y="54.2">+5V</text>
<text x="147.3" y="56.8">GND</text>
<text x="218" y="58.2">VCC</text>
<text x="330.9" y="58.2">VCC</text>
<text x="256.3" y="77.9">GND</text>
<text x="369.2" y="77.9">GND</text>
<text x="157.7" y="82.2">GND</text>
<text x="218" y="86.4">VCC</text>
<text x="330.9" y="86.4">VCC</text>
<text x="256.3" y="106.2">GND</text>
<text x="369.2" y="106.2">GND</text>
<text x="218" y="114.6">VCC</text>
<text x="330.9" y="114.6">VCC</text>
<text x="256.3" y="134.4">GND</text>
<text x="369.2" y="134.4">GND</text>
<text x="218" y="142.8">VCC</text>
<text x="162" y="146">+5V</text>
<text x="256.3" y="162.6">GND</text>
<text x="218" y="171.1">VCC</text>
<text x="161.2" y="181.3">GND</text>
<text x="365.8" y="184.9">GND</text>
<text x="256.3" y="190.8">GND</text>
<text x="162" y="195.4">+5V</text>
<text x="98" y="198.9">VCC</text>
<text x="218" y="199.3">VCC</text>
<text x="365.8" y="213.1">GND</text>
<text x="256.3" y="219">GND</text>
<text x="97.7" y="226.8">GND</text>
<text x="218" y="227.5">VCC</text>
<text x="161.2" y="230.7">GND</text>
<text x="20.1" y="234.3">GND</text>
<text x="256.3" y="247.3">GND</text>
</g>
<g font-size="4.2" fill="#00f">
<text x="392.5" y="265.7">1.0</text>
<text x="310.9" y="275.3">beLow Industries</text>
<text x="304" y="283.1">2025-01-18</text>
</g>
<g font-size="3.9" fill="#00f">
<text x="26.7" y="46">L1</text>
<text x="29.1" y="42.5">1</text>
<text x="200.9" y="42.5">/2</text>
<text x="314.9" y="42.5">1</text>
<text x="28" y="56.6">/2</text>
<text x="103" y="56.6">PotOffset</text>
<text x="28" y="60.1">/3</text>
<text x="28" y="63.7">/4</text>
<text x="103" y="60.2">PotGate</text>
<text x="26.1" y="70.7">/16</text>
<text x="28" y="67.2">/8</text>
<text x="198.9" y="70.7">/2o</text>
<text x="312.9" y="70.7">1o</text>
<text x="25" y="74.2">L1o</text>
<text x="27.3" y="77.8">1o</text>
<text x="26.1" y="81.3">/2o</text>
<text x="26.1" y="84.8">/4o</text>
<text x="26.1" y="88.4">/8o</text>
<text x="27.3" y="91.9">*2</text>
<text x="103" y="91.9">*4</text>
<text x="200.9" y="98.9">/3</text>
<text x="312.9" y="98.9">*2</text>
<text x="200.9" y="127.2">/4</text>
<text x="312.9" y="127.2">*4</text>
<text x="198.9" y="155.4">/4o</text>
<text x="180.6" y="162.5">PotOffset</text>
<text x="337.2" y="176.6">L1</text>
<text x="200.9" y="183.6">/8</text>
<text x="335.4" y="204.8">L1o</text>
<text x="180.6" y="211.9">PotGate</text>
<text x="198.9" y="211.8">/8o</text>
<text x="198.9" y="240.1">/16</text>
</g>
<g font-size="3.9" fill="#800">
<text x="250.5" y="261">TITLE:</text>
<text x="379.1" y="265.7">REV:</text>
<text x="287.4" y="275.2">Company:</text>
<text x="378.7" y="275.8">Sheet: 1/1</text>
<text x="287.4" y="282.9">Date:</text>
<text x="336.4" y="283">Drawn By: albertgui</text>
</g>
<g font-size="3.2" fill="#800">
<text x="41.6" y="6.8">1</text>
<text x="110.8" y="6.8">2</text>
<text x="179.9" y="6.8">3</text>
<text x="249.1" y="6.8">4</text>
<text x="318.2" y="6.8">5</text>
<text x="4.1" y="41.9">A</text>
<text x="405.9" y="41.9">A</text>
<text x="4.1" y="111.1">B</text>
<text x="405.9" y="111.1">B</text>
<text x="4.1" y="180.2">C</text>
<text x="405.9" y="180.2">C</text>
<text x="4.1" y="249.4">D</text>
<text x="405.9" y="249.4">D</text>
<text x="41.6" y="287.7">1</text>
<text x="110.8" y="287.7">2</text>
<text x="179.9" y="287.7">3</text>
<text x="249.1" y="287.7">4</text>
<text x="318.2" y="287.7">5</text>
</g>
<g font-size="3.2" fill="#000080">
<text x="226.3" y="28.5">R43</text>
<text x="339.2" y="28.5">41</text>
<text x="52.9" y="33.4">ARDUINO_NANO</text>
<text x="226.3" y="31.7">10k</text>
<text x="339.2" y="31.7">10k</text>
<text x="238.7" y="38.8">1k</text>
<text x="271.6" y="41.9">J/2</text>
<text x="351.6" y="38.8">1k</text>
<text x="384.5" y="41.9">J1</text>
<text x="214" y="45.9">1k</text>
<text x="239.5" y="42.4">R23</text>
<text x="242" y="42.4">Q3</text>
<text x="326.9" y="45.9">1k</text>
<text x="352.4" y="42.4">R21</text>
<text x="354.9" y="42.4">Q1</text>
<text x="130.2" y="49.7">TAP</text>
<text x="214.9" y="49.4">R3</text>
<text x="327.7" y="49.4">R1</text>
<text x="226.3" y="59.9">10k</text>
<text x="226.3" y="56.8">R44</text>
<text x="339.2" y="59.9">10k</text>
<text x="339.2" y="56.8">42</text>
<text x="178.1" y="60">TrgIn</text>
<text x="178.2" y="70.8">ResetIn</text>
<text x="238.7" y="67.1">1k</text>
<text x="239.5" y="70.6">R24</text>
<text x="242" y="70.6">Q4</text>
<text x="271.6" y="70.2">J/2O</text>
<text x="351.6" y="67.1">1k</text>
<text x="352.4" y="70.6">R22</text>
<text x="354.9" y="70.6">Q2</text>
<text x="384.5" y="70.2">J1O</text>
<text x="214" y="74.1">1k</text>
<text x="214.9" y="77.6">R4</text>
<text x="326.9" y="74.1">1k</text>
<text x="327.7" y="77.6">R2</text>
<text x="226.3" y="88.2">10k</text>
<text x="226.3" y="85">R49</text>
<text x="339.2" y="88.2">10k</text>
<text x="339.2" y="85">R51</text>
<text x="238.7" y="95.3">1k</text>
<text x="351.6" y="95.3">1k</text>
<text x="239.5" y="98.8">R29</text>
<text x="242" y="98.8">Q9</text>
<text x="271.6" y="98.4">J/3</text>
<text x="352.4" y="98.8">R31</text>
<text x="354.9" y="98.8">Q11</text>
<text x="384.5" y="98.4">J*2</text>
<text x="214" y="102.3">1k</text>
<text x="214.9" y="105.9">R9</text>
<text x="326.9" y="102.3">1k</text>
<text x="327.7" y="105.9">R11</text>
<text x="226.3" y="113.2">R45</text>
<text x="339.2" y="113.2">R52</text>
<text x="226.3" y="116.4">10k</text>
<text x="339.2" y="116.4">10k</text>
<text x="238.7" y="123.5">1k</text>
<text x="351.6" y="123.5">1k</text>
<text x="214" y="130.6">1k</text>
<text x="239.5" y="127">R25</text>
<text x="242" y="127.1">Q5</text>
<text x="271.6" y="126.6">J/4</text>
<text x="326.9" y="130.6">1k</text>
<text x="352.4" y="127">R32</text>
<text x="354.9" y="127.1">Q12</text>
<text x="384.5" y="126.6">J*4</text>
<text x="214.9" y="134.1">R5</text>
<text x="327.7" y="134.1">R12</text>
<text x="226.3" y="141.4">R46</text>
<text x="226.3" y="144.6">10k</text>
<text x="238.7" y="151.7">1k</text>
<text x="239.5" y="155.3">R26</text>
<text x="242" y="155.3">Q6</text>
<text x="271.6" y="154.8">J/4O</text>
<text x="214" y="158.8">1k</text>
<text x="154.2" y="165.5">PotO</text>
<text x="155.4" y="162.2">POTO</text>
<text x="214.9" y="162.3">R6</text>
<text x="226.3" y="172.8">10k</text>
<text x="226.3" y="169.7">R47</text>
<text x="354.2" y="172.8">100</text>
<text x="354.2" y="169.6">R13 LedClk</text>
<text x="238.7" y="180">1k</text>
<text x="239.5" y="183.5">R27</text>
<text x="242" y="183.5">Q7</text>
<text x="271.6" y="183.1">J/8</text>
<text x="214" y="187">1k</text>
<text x="214.9" y="190.5">R7</text>
<text x="57.9" y="196.8">D1</text>
<text x="72.3" y="197.7">FB1</text>
<text x="226.3" y="197.9">R48</text>
<text x="354.2" y="197.8">R14 LedOff</text>
<text x="33" y="199.4">EURORACK</text>
<text x="226.3" y="201">10k</text>
<text x="354.2" y="201">100</text>
<text x="238.7" y="208.2">1k</text>
<text x="84.7" y="214.1">10uF</text>
<text x="84.7" y="211">C1</text>
<text x="105.8" y="213.7">100nF</text>
<text x="105.8" y="210.6">C2</text>
<text x="155.4" y="211.7">POTG</text>
<text x="155.5" y="214.9">PotG</text>
<text x="214" y="215.2">1k</text>
<text x="239.5" y="211.7">R28</text>
<text x="242" y="211.7">Q8</text>
<text x="271.6" y="211.3">J/80</text>
<text x="214.9" y="218.8">R8</text>
<text x="226.3" y="226.1">R50</text>
<text x="226.3" y="229.3">10k</text>
<text x="238.7" y="236.4">1k</text>
<text x="239.5" y="239.9">R30</text>
<text x="242" y="240">Q10</text>
<text x="271.6" y="239.5">J/16</text>
<text x="214" y="243.5">1k</text>
<text x="214.9" y="247">R10</text>
</g>
<g font-size="3.2" fill="#00f">
<text x="251.8" y="25">R</text>
<text x="364.7" y="25">R</text>
<text x="252" y="33.8">T</text>
<text x="364.9" y="33.8">T</text>
<text x="251.8" y="37.4">S</text>
<text x="364.7" y="37.4">S</text>
<text x="251.8" y="53.2">R</text>
<text x="364.7" y="53.2">R</text>
<text x="121.8" y="58.5">1</text>
<text x="140.8" y="58.5">2</text>
<text x="251.8" y="65.6">S</text>
<text x="252" y="62.1">T</text>
<text x="364.7" y="65.6">S</text>
<text x="364.9" y="62.1">T</text>
<text x="251.8" y="81.5">R</text>
<text x="364.7" y="81.5">R</text>
<text x="251.8" y="93.8">S</text>
<text x="252" y="90.3">T</text>
<text x="364.7" y="93.8">S</text>
<text x="364.9" y="90.3">T</text>
<text x="251.8" y="109.7">R</text>
<text x="364.7" y="109.7">R</text>
<text x="252" y="118.5">T</text>
<text x="364.9" y="118.5">T</text>
<text x="251.8" y="122">S</text>
<text x="364.7" y="122">S</text>
<text x="251.8" y="137.9">R</text>
<text x="252" y="146.7">T</text>
<text x="251.8" y="150.2">S</text>
<text x="251.8" y="166.1">R</text>
<text x="251.8" y="178.5">S</text>
<text x="252" y="174.9">T</text>
<text x="251.8" y="194.3">R</text>
<text x="252" y="203.2">T</text>
<text x="251.8" y="206.7">S</text>
<text x="251.8" y="222.6">R</text>
<text x="252" y="231.4">T</text>
<text x="251.8" y="234.9">S</text>
</g>
<text font-size="2.5" fill="#a54b4b" x="63.4" y="48.3">ICSP</text>
<g font-size="2.5" fill="#00f">
<text x="364.3" y="174.9">1</text>
<text x="367.9" y="174.9">2</text>
<text x="364.3" y="203.2">1</text>
<text x="367.9" y="203.2">2</text>
</g>
<g font-size="2.1" fill="#a54b4b">
<text x="38.8" y="40.5">16</text>
<text x="92.4" y="40.5">15</text>
<text x="38.8" y="47.6">18</text>
<text x="38.8" y="44.1">17</text>
<text x="49.1" y="45.8">D0/RX</text>
<text x="49.1" y="42.3">D1/TX</text>
<text x="79.9" y="45.8">GND</text>
<text x="80.8" y="42.3">VIN</text>
<text x="92.4" y="47.6">13</text>
<text x="92.4" y="44.1">14</text>
<text x="38.8" y="51.1">19</text>
<text x="49.1" y="49.3">!RESET</text>
<text x="49.1" y="52.9">GND</text>
<text x="77" y="49.3">!RESET</text>
<text x="81.9" y="52.9">5V</text>
<text x="92.4" y="51.1">12</text>
<text x="38.8" y="54.7">20</text>
<text x="38.8" y="58.2">21</text>
<text x="49.1" y="56.4">D2/INT0</text>
<text x="49.1" y="59.9">D3/INT1</text>
<text x="75.1" y="59.9">ADC6/A6</text>
<text x="75.1" y="56.4">ADC7/A7</text>
<text x="92.4" y="58.2">10</text>
<text x="92.4" y="54.7">11</text>
<text x="159.8" y="54.7">P$3</text>
<text x="159.8" y="58.2">P$2</text>
<text x="38.8" y="61.7">22</text>
<text x="38.8" y="65.2">23</text>
<text x="49.1" y="63.4">D4/T0</text>
<text x="70" y="63.4">ADC5/SCL/A5</text>
<text x="92.4" y="65.2">8</text>
<text x="92.4" y="61.7">9</text>
<text x="159.8" y="61.7">P$1</text>
<text x="159.8" y="65.2">P$1</text>
<text x="38.8" y="68.8">24</text>
<text x="49.1" y="67">D5/T1</text>
<text x="49.1" y="70.5">D6/AIN0</text>
<text x="69.6" y="67">ADC4/SDA/A4</text>
<text x="75.1" y="70.5">ADC3/A3</text>
<text x="92.4" y="68.8">7</text>
<text x="159.8" y="68.8">P$2</text>
<text x="38.8" y="72.3">25</text>
<text x="38.8" y="75.8">26</text>
<text x="49.1" y="74">D7/AIN1</text>
<text x="49.1" y="77.6">D8/CLK0</text>
<text x="75.1" y="77.6">ADC1/A1</text>
<text x="75.1" y="74">ADC2/A2</text>
<text x="92.4" y="75.8">5</text>
<text x="92.4" y="72.3">6</text>
<text x="159.8" y="72.3">P$3</text>
<text x="38.8" y="79.4">27</text>
<text x="38.8" y="82.9">28</text>
<text x="49.1" y="81.1">D9/OC1A</text>
<text x="75.1" y="81.1">ADC0/A0</text>
<text x="92.4" y="79.4">4</text>
<text x="92.4" y="82.9">3</text>
<text x="38.8" y="86.4">29</text>
<text x="38.8" y="89.9">30</text>
<text x="49.1" y="84.6">D10/OC1B/!SS</text>
<text x="49.1" y="88.1">D11/MOSI</text>
<text x="79.3" y="84.6">AREF</text>
<text x="80.6" y="88.1">3V3</text>
<text x="92.4" y="86.4">2</text>
<text x="92.4" y="89.9">1</text>
<text x="49.1" y="91.7">D12/MISO</text>
<text x="75.1" y="91.7">SCK/D13</text>
<text x="32" y="202.8">10</text>
<text x="50.2" y="202.8">9</text>
<text x="33.3" y="209.9">6</text>
<text x="33.3" y="206.4">8</text>
<text x="50.2" y="209.9">5</text>
<text x="50.2" y="206.4">7</text>
<text x="33.3" y="213.4">4</text>
<text x="50.2" y="213.4">3</text>
<text x="33.3" y="216.9">2</text>
<text x="50.2" y="216.9">1</text>
</g>
<g font-size="1.8" fill="#838383">
<text x="39.3" y="202.5">+12V</text>
<text x="39.3" y="220.1">-12V</text>
</g>
<g font-size="1.1" fill="#a54b4b">
<text x="75.1" y="39.5">1</text>
<text x="63.5" y="73">RESET</text>
<text x="63.5" y="74">BUTTON</text>
<text x="63.5" y="90.9">Mini-B</text>
<text x="63.5" y="91.9">USB</text>
</g>
</svg>
